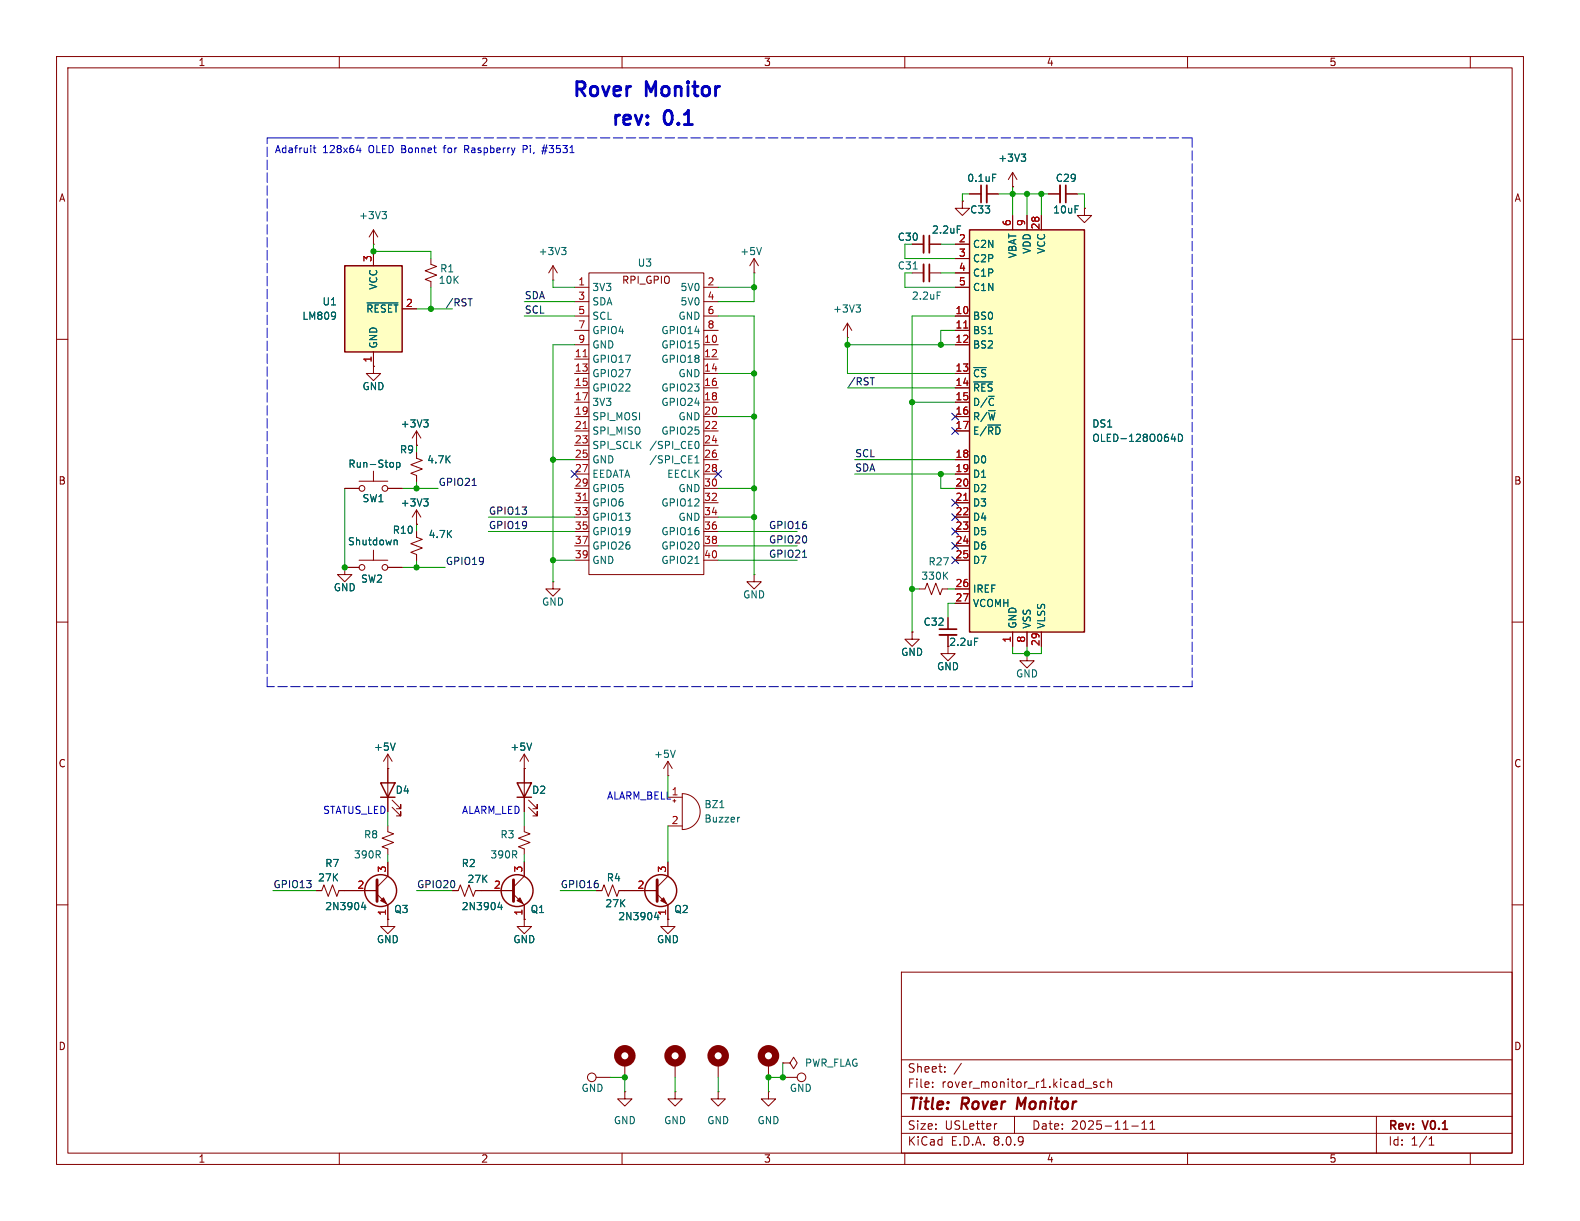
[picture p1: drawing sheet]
<svg xmlns="http://www.w3.org/2000/svg" width="279mm" height="216mm" viewBox="0 0 279 216" stroke-linecap="round" stroke-linejoin="round" font-family="sans-serif">
<g fill="none" stroke="#840000" stroke-width=".18">
<path d="M10 10h259.4v195.9h-259.4zM12 12h255.4v191.9h-255.4zM60 10v2M110 10v2M160 10v2M210 10v2M260 10v2M171.4 34.3h2.1M174.5 34.3h2M149.9 59.7h.1M149.9 57.2l-.8 1.2M149.9 57.2v2.5"/>
<path d="M149.9 57.2l.7 1.2M10 60h2M267.4 60h2M10 110h2M181.6 115.6v1.2h1.3l-1.3 1.3-1.3-1.3h1.3M181.6 115.6h.1M267.4 110h2M92.7 135.9h.1M92.7 133.4l-.8 1.2M92.7 133.4v2.5M92.7 133.4l.8 1.2M10 160h2"/>
<path d="M159.4 171.9h108v32h-108zM267.4 160h2M159.4 197.4h108M159.4 193.4h108M159.4 187.4h108M164.9 192.1v.2M164.9 191.4v.1M167.1 189.4v.2M167.1 188.7v.1M170 188l-1.3 1.9M176.3 198.7l-.3 .1M179.4 197.4v3"/>
<path d="M191.9 192.4h1.2M193.9 191.4l-.3-.1-.2 .2v.2l.5 .2v.3h-.5M195.3 191.4l-.4-.1-.3 .3v.4l.1 .2h.6M195.9 191.4l.2-.1 .4 .1 .1 .9M195.9 190.8v1.5M200.1 199.1h1.2M201.9 199.7h.9M201.9 198.6l.5-.4v1.5M203.4 199.7h.8M203.4 198.6l.4-.4v1.5M243.4 197.4v6.5M60 203.9v2"/>
<path d="M110 203.9v2M159.4 200.4h108M160 203.9v2M210 203.9v2M252.7 202.5h.9M252.7 201.4l.4-.4v1.5M260 203.9v2"/>
</g>
<path d="M180 194.1l-.2 2" fill="none" stroke="#840000" stroke-width=".4"/>
<path d="M175.5 30.8h.6M151.4 53.9h.8l-.5 .5M151.9 54.4l.3 .2v.3l-.3 .3M94 131.4l-.4 1.3" fill="none" stroke="#006464" stroke-width=".18"/>
<path d="M174.5 32.8v3" fill="none" stroke="#840000" stroke-width=".33"/>
<path d="M173.5 32.8v3" fill="none" stroke="#840000" stroke-width=".3"/>
<path d="M171.4 40.6h20.4v71.2h-20.4z" fill="#ffffc2"/>
<path d="M171.4 40.6h20.4v71.2h-20.4z" fill="none" stroke="#840000" stroke-width=".25"/>
<g fill="none" stroke="#840000" stroke-width=".18">
<path d="M179.1 38.1v2.5M181.6 38.1v2.5M184.1 38.1v2.5M133.3 48.3h.1M133.3 45.7l-.7 1.3M133.3 45.7v2.6M133.3 45.7l.8 1.3M168.9 55.9h2.5M168.9 58.4h2.5M168.9 43.2h2.5M168.9 45.7h2.5M168.9 48.3h2.5"/>
<path d="M168.9 50.8h2.5M168.9 61h2.5M168.9 66h2.5M168.9 68.6h2.5M168.9 71.1h2.5M168.9 73.7h2.5M168.9 76.2h2.5M168.9 81.3h2.5M168.9 83.8h2.5M168.9 86.4h2.5M168.9 88.9h2.5M168.9 91.4h2.5"/>
<path d="M168.9 94h2.5M168.9 96.5h2.5M168.9 99.1h2.5M61 100.3v1.3h1.2l-1.2 1.3-1.3-1.3h1.3M61 100.3h.1M168.9 104.1h2.5M168.9 106.7h2.5M179.1 111.8v2.5M181.6 111.8v2.5M184.1 111.8v2.5"/>
</g>
<path d="M170.4 58h.7M170.4 88.5h.7" fill="none" stroke="#a90000" stroke-width=".18"/>
<path d="M134.7 43.8l-.5 1.2M172.2 67.5h3.4M207.1 77.6h.8M207.7 77.2v.8M208.4 76.8a.64 .64 0 0 1 .7 .6 .64 .64 0 0 1-.7 .6z" fill="none" stroke="#006464" stroke-width=".18"/>
<path d="M104.1 48.3h20.4v53.3h-20.4z" fill="#fff"/>
<g fill="none" stroke="#840000" stroke-width=".18">
<path d="M170.2 35.6v1.2h1.2l-1.2 1.3-1.3-1.3h1.3M170.2 35.6h.1M185.4 34.3h2.1M188.5 34.3h2M66 43.2h.1M66 40.6v2.6M66 40.6l-.7 1.3M66 40.6l.8 1.3M101.6 50.8h2.5M101.6 53.3h2.5M101.6 55.9h2.5M101.6 58.4h2.5"/>
<path d="M104.1 48.3h20.4v53.3h-20.4zM124.5 50.8h2.5M124.5 53.3h2.5M124.5 55.9h2.5M124.5 58.4h2.5M161.3 48.3h2M164.3 48.3h2.1M101.6 61h2.5M101.6 63.5h2.5M101.6 66h2.5M101.6 68.6h2.5M101.6 71.1h2.5"/>
<path d="M101.6 73.7h2.5M101.6 76.2h2.5M101.6 78.7h2.5M124.5 61h2.5M124.5 63.5h2.5M124.5 66h2.5M124.5 68.6h2.5M124.5 71.1h2.5M124.5 73.7h2.5M124.5 76.2h2.5M124.5 78.7h2.5M63.5 99.1h5.1"/>
<path d="M66 97.3v1.8M73.7 92.7h.1M73.7 94v1l1 .4-2.1 .7 2.1 .8-2.1 .8 1.1 .3v1.1M73.7 90.2l-.8 1.2M73.7 90.2v2.5M73.7 90.2l.7 1.2M101.6 81.3h2.5M101.6 83.8h2.5M101.6 86.4h2.5M101.6 88.9h2.5M101.6 91.4h2.5M101.6 94h2.5"/>
<path d="M101.6 96.5h2.5M101.6 99.1h2.5M124.5 81.3h2.5M124.5 83.8h2.5M124.5 86.4h2.5M124.5 88.9h2.5M124.5 91.4h2.5M124.5 94h2.5M124.5 96.5h2.5M124.5 99.1h2.5M61 100.3h2.5M68.6 100.3h2.5"/>
<path d="M97.8 102.9v1.2h1.3l-1.3 1.3-1.3-1.3h1.3M97.8 102.9h.1M68.6 135.9h.1M68.6 133.4v10.1M68.6 133.4l-.8 1.2M68.6 133.4l.7 1.2M92.7 135.9v7.6M69.3 142.7l1.6 1.6v-.8v.8h-.8M69.3 141.5l1.6 1.5v-.8v.8h-.8M93.5 142.7l1.5 1.6v-.8v.8h-.8M93.5 141.5l1.5 1.5v-.8v.8h-.8"/>
<circle cx="64" cy="100.3" r=".51"/>
<circle cx="68.1" cy="100.3" r=".51"/>
</g>
<path d="M103.1 63.1h.7M103.1 75.8h.7M103.1 88.5h.7" fill="none" stroke="#a90000" stroke-width=".18"/>
<path d="M67.6 37.4h.7l-.4 .5M68.1 37.9l.2 .2v.3l-.2 .3M161.5 47.6h.7M165.7 51.6h.6M123 78.2l.2-.2a.68 .68 0 0 1 .4 .7 .68 .68 0 0 1-.4 .6l-.2-.1M69.8 95.6h.4v.7M74.9 88.2h.8l-.4 .5M75.5 88.7l.2 .2v.3l-.2 .3M122.9 81.9h.7M122.9 81l.3-.4v1.3M122.9 99.6h.7M69.9 131.4l-.4 1.3" fill="none" stroke="#006464" stroke-width=".18"/>
<path d="M67.3 138.4h2.5l-1.2 2.6zM91.4 138.4h2.6l-1.3 2.6zM67.3 141h2.5M91.4 141h2.6" fill="none" stroke="#840000" stroke-width=".25"/>
<path d="M187.5 32.8v3M163.3 46.7v3.1" fill="none" stroke="#840000" stroke-width=".33"/>
<path d="M188.5 32.8v3M164.3 46.7v3.1" fill="none" stroke="#840000" stroke-width=".3"/>
<path d="M61 47h10.1v15.2h-10.1z" fill="#ffffc2"/>
<g fill="none" stroke="#840000" stroke-width=".25">
<path d="M61 47h10.1v15.2h-10.1z"/>
<circle cx="67.3" cy="157.5" r="2.82"/>
<circle cx="91.4" cy="157.5" r="2.82"/>
<circle cx="116.8" cy="157.5" r="2.82"/>
</g>
<g fill="none" stroke="#840000" stroke-width=".18">
<path d="M170.2 35.6h.1M171.4 34.3h2.1M174.5 34.3h2M179.1 33h.1M179.1 30.5l-.8 1.3M179.1 30.5v2.5M179.1 38.1v2.5M179.1 30.5l.7 1.3M181.6 38.1v2.5M184.1 38.1v2.5M185.4 34.3h2.1M188.5 34.3h2"/>
<path d="M191.8 36.8v1.3h1.2l-1.2 1.3-1.3-1.3h1.3M191.8 36.8h.1M66 44.5v2.5M71.1 54.6h2.6M76.2 45.7v1l1 .4-2 .8 2 .7-2 .8 1 .4v1M97.8 49.5h.1M97.8 47l-.8 1.3M97.8 47v2.5M97.8 47l.8 1.3M161.3 43.2h2M164.3 43.2h2.1M168.9 43.2h2.5"/>
<path d="M168.9 55.9h2.5M168.9 58.4h2.5M168.9 45.7h2.5M168.9 48.3h2.5M168.9 50.8h2.5M66 64.8v1.2h1.3l-1.3 1.3-1.2-1.3h1.2M66 64.8h.1M66 62.2v2.6M73.7 78.7h.1M73.7 76.2v2.5M73.7 76.2l-.8 1.3M73.7 76.2l.7 1.3"/>
<path d="M168.9 61h2.5M168.9 66h2.5M168.9 68.6h2.5M168.9 71.1h2.5M168.9 73.7h2.5M168.9 76.2h2.5M61 86.4h2.5M63.5 85.1h5.1M66 83.3v1.8M68.6 86.4h2.5M73.7 80v1l1 .4-2.1 .8 2.1 .7-2.1 .8 1.1 .4v1M73.7 92.7h.1"/>
<path d="M73.7 94v1M73.7 98v1.1M168.9 86.4h2.5M168.9 81.3h2.5M168.9 83.8h2.5M168.9 88.9h2.5M168.9 91.4h2.5M168.9 94h2.5M168.9 96.5h2.5M168.9 99.1h2.5M61 100.3h.1M61 100.3h2.5"/>
<path d="M68.6 100.3h2.5M133.3 101.6v1.3h1.3l-1.3 1.2-1.2-1.2h1.2M133.3 101.6h.1M161.3 111.8v1.2h1.3l-1.3 1.3-1.3-1.3h1.3M161.3 111.8h.1M162.6 104.1h1l.4-1 .7 2.1 .8-2.1 .7 2.1 .4-1.1h1M167.6 112.3v3.3h1.3l-1.3 1.2-1.2-1.2h1.2M167.6 109.2v2.1M168.9 104.1h2.5M168.9 106.7h2.5M179.1 111.8v2.5M181.6 111.8v2.5"/>
<path d="M184.1 111.8v2.5M68.6 135.9h.1M68.6 135.9v2.5M92.7 135.9h.1M92.7 135.9v2.5M118.1 137.2h.1M118.1 134.6l-.8 1.3M118.1 134.6v2.6M118.1 134.6l.8 1.3M55.9 157.5h1l.4-1 .7 2 .8-2 .8 2 .3-1h6.8M66.7 158.1l1.9 1.9v2.6M68.6 146.1v1l1 .3-2 .8 2 .8-2 .7 1 .4v1"/>
<path d="M68.6 141v2.5M68.6 152.4v2.5l-1.9 1.9M80 157.5h1l.4-1 .8 2 .7-2 .8 2 .4-1h6.7M90.8 158.1l1.9 1.9v2.6M92.7 146.1v1l1 .3-2 .8 2 .8-2 .7 1 .4v1M92.7 141v2.5M92.7 152.4v2.5l-1.9 1.9M105.4 157.5h1l.4-1 .8 2 .7-2 .8 2 .4-1h6.7M116.2 158.1l1.9 1.9v2.6M118.1 141h2.5M118.1 146.1h2.5M118.1 152.4v2.5l-1.9 1.9"/>
<path d="M119 141.6h.5M119.3 141.4v.5M120.6 140.3a3.2 3.2 0 0 1 3.2 3.2 3.2 3.2 0 0 1-3.2 3.2zM68.6 162.6v1.2h1.2l-1.2 1.3-1.3-1.3h1.3M68.6 162.6h.1M92.7 162.6v1.2h1.3l-1.3 1.3-1.3-1.3h1.3M92.7 162.6h.1M118.1 162.6v1.2h1.3l-1.3 1.3-1.3-1.3h1.3M118.1 162.6h.1M105.4 190.5h2.5M110.5 193v1.3h1.3l-1.3 1.3-1.3-1.3h1.3M110.5 193h.1"/>
<path d="M110.5 188v2.5M119.4 193v1.3h1.2l-1.2 1.3-1.3-1.3h1.3M119.4 193h.1M119.4 188v2.5M127 193v1.3h1.3l-1.3 1.3-1.3-1.3h1.3M127 193h.1M127 188v2.5M135.9 193v1.3h1.3l-1.3 1.3-1.3-1.3h1.3M135.9 193h.1M135.9 188v2.5M138.4 188h1.3l.6-1.1 .7 1.1-.7 1-.6-1M138.4 188h.1"/>
<path d="M138.4 190.5h2.6"/>
<circle cx="64" cy="86.4" r=".51"/>
<circle cx="68.1" cy="86.4" r=".51"/>
<circle cx="104.6" cy="190.5" r=".76"/>
<circle cx="141.7" cy="190.5" r=".76"/>
</g>
<g fill="none" stroke="#006464" stroke-width=".18">
<path d="M169.3 39.9h.6M175.5 30.8h.6M180.6 27.2h.8l-.5 .5M181.1 27.7l.3 .3v.3l-.3 .2M59.3 55.3v.9M59.3 55.7v.2M64.9 53.6h5.5M99.3 43.8h.8l-.4 .4M99.8 44.2l.3 .3v.3l-.3 .2M74.9 74.2h.8l-.4 .5M75.5 74.7l.2 .3v.3l-.2 .2M172.2 67.5h3.4"/>
<path d="M207.1 77.6h.8M207.7 77.2v.8M208.4 76.8a.64 .64 0 0 1 .7 .6 .64 .64 0 0 1-.7 .6zM69.5 81.8l.1 .2-.1 .6M69.8 95.6h.4v.7M70.1 81.8v1.2M70.1 81.8h.4l.2 .2-.1 .6h-.5M74.9 88.2h.8l-.4 .5M75.5 88.7l.2 .2v.3l-.2 .3M167 101.7l.6 .7M167.6 101.2l-.7 .7M172.3 112.8h.6"/>
<path d="M69.9 131.4l-.4 1.3M94 131.4l-.4 1.3M119.4 132.7l-.4 1.2M64.2 159.5l-.3 .9h.8M88.4 159.5l-.3 .9h.7M127.3 142.8h.7M130.8 144.5l-.2 .1M64.5 160v.9M88.7 160v.9M116 161.3l-.3 .9h.8M116.3 161.8v.8"/>
</g>
<g fill="none" stroke="#840000" stroke-width="1.3">
<circle cx="110.5" cy="186.7" r="1.27"/>
<circle cx="119.4" cy="186.7" r="1.27"/>
<circle cx="127" cy="186.7" r="1.27"/>
<circle cx="135.9" cy="186.7" r="1.27"/>
</g>
<path d="M163.3 41.7v3M166.1 112.3h3.1" fill="none" stroke="#840000" stroke-width=".33"/>
<path d="M164.3 41.7v3M166.1 111.3h3.1" fill="none" stroke="#840000" stroke-width=".3"/>
<path d="M66.7 155.6v3.8M90.8 155.6v3.8M116.2 155.6v3.8" fill="none" stroke="#840000" stroke-width=".51"/>
<g fill="#840000" stroke="#840000" stroke-width=".18">
<path d="M67.3 159.3l.5-.5 .5 1z"/>
<path d="M116.8 159.3l.5-.5 .6 1z"/>
<path d="M91.4 159.3l.5-.5 .6 1z"/>
</g>
<path d="M82.8 52.8h.7M153.9 66.8h.7M83.5 85.8h.7M141.9 98.5h.7" fill="none" stroke="#0f0f0f" stroke-width=".18"/>
<g fill="none" stroke="#0000c2" stroke-width=".18">
<path d="M47.2 24.4h11M55.4 26.2h.5M55.6 25.7v1.1l.3 .2M63.1 26.6h.7M63.7 26.2v.8M82.2 26.4h.5M82.7 25.7h-.5v1.3M92.5 26.4h.5M93 25.7h-.5v1.3M95.8 26.7h.9M95.9 26.2h.9M96.3 25.6l-.4 1.6"/>
<path d="M96.7 25.6l-.4 1.6"/>
</g>
<path d="M58.2 24.4h152.6M210.8 24.4v97M47.2 121.4v-97M210.8 121.4h-163.6" fill="none" stroke="#0000c2" stroke-width=".18" stroke-dasharray="1.7 .6"/>
<g fill="none" stroke="#009600" stroke-width=".18">
<path d="M171.4 34.3h-1.2v1.3M176.5 34.3h8.9M179.1 33v5.1M181.6 34.3v3.8M184.1 34.3v3.8M190.5 34.3h1.3v2.5M66 43.2v1.3h10.2v1.2M73.7 54.6h6.3M76.2 50.8v3.8M92.7 55.9h8.9M92.7 53.3h8.9M97.8 49.5v1.3h3.8"/>
<path d="M127 50.8h6.3M127 55.9h6.3v45.7M133.3 48.3v5h-6.3M149.9 59.7v6.3h19M160 48.3v2.5h8.9M160 43.2v2.5h8.9M166.4 43.2h2.5M166.4 48.3h2.5M168.9 58.4h-2.5v2.6M168.9 55.9h-7.6v55.9M73.7 78.7v1.3M101.6 61h-3.8v41.9"/>
<path d="M127 66h6.3M127 73.7h6.3M149.9 61h19M149.9 68.6h19M161.3 71.1h7.6M61 86.4v13.9M71.1 86.4h6.4M73.7 85.1v1.3M73.7 92.7v1.3M73.7 99.1v1.2M86.4 91.4h15.2M86.4 94h15.2"/>
<path d="M97.8 99.1h3.8M97.8 81.3h3.8M127 99.1h14M127 86.4h6.3M127 91.4h6.3M127 94h14M127 96.5h14M151.1 81.3h17.8M151.1 83.8h17.8M166.4 83.8v2.6h2.5M71.1 100.3h7.6M161.3 104.1h1.3"/>
<path d="M167.6 104.1h1.3M168.9 106.7h-1.3v2.5M179.1 114.3v1.3h5v-1.3M181.6 114.3v1.3M118.1 137.2v3.8M48.3 157.5h7.6M68.6 143.5v2.6M68.6 151.1v1.3M73.7 157.5h6.3M92.7 143.5v2.6M92.7 151.1v1.3M99.1 157.5h6.3"/>
<path d="M118.1 146.1v6.3M107.9 190.5h2.6v2.5M119.4 190.5v2.5M127 190.5v2.5M138.4 188v2.5h-2.5v2.5"/>
</g>
<g fill="none" stroke="#000084" stroke-width=".18">
<path d="M168.3 75.6l1.2 1.2M168.3 73.1l1.2 1.2M169.5 75.6l-1.2 1.2M169.5 73.1l-1.2 1.2M101 83.2l1.2 1.2M102.2 83.2l-1.2 1.2M126.4 83.2l1.2 1.2M127.6 83.2l-1.2 1.2M168.3 95.9l1.2 1.2M168.3 98.5l1.2 1.2M168.3 90.8l1.2 1.2M168.3 93.4l1.2 1.2"/>
<path d="M168.3 88.3l1.2 1.2M169.5 95.9l-1.2 1.2M169.5 98.5l-1.2 1.2M169.5 90.8l-1.2 1.2M169.5 93.4l-1.2 1.2M169.5 88.3l-1.2 1.2"/>
</g>
<path d="M170.4 58h.7M170.4 88.5h.7" fill="none" stroke="#a90000" stroke-width=".18"/>
<g fill="#009600" stroke="#009600" stroke-width=".18">
<circle cx="181.6" cy="115.6" r=".46"/>
<circle cx="161.3" cy="104.1" r=".46"/>
<circle cx="133.3" cy="66" r=".46"/>
<circle cx="133.3" cy="73.7" r=".46"/>
<circle cx="133.3" cy="86.4" r=".46"/>
<circle cx="133.3" cy="91.4" r=".46"/>
<circle cx="138.4" cy="190.5" r=".46"/>
<circle cx="166.4" cy="83.8" r=".46"/>
<circle cx="161.3" cy="71.1" r=".46"/>
<circle cx="73.7" cy="86.4" r=".46"/>
<circle cx="97.8" cy="81.3" r=".46"/>
<circle cx="97.8" cy="99.1" r=".46"/>
<circle cx="66" cy="44.5" r=".46"/>
<circle cx="76.2" cy="54.6" r=".46"/>
<circle cx="61" cy="100.3" r=".46"/>
<circle cx="181.6" cy="34.3" r=".46"/>
<circle cx="184.1" cy="34.3" r=".46"/>
<circle cx="166.4" cy="61" r=".46"/>
<circle cx="179.1" cy="34.3" r=".46"/>
<circle cx="73.7" cy="100.3" r=".46"/>
<circle cx="149.9" cy="61" r=".46"/>
<circle cx="133.3" cy="50.8" r=".46"/>
<circle cx="110.5" cy="190.5" r=".46"/>
<circle cx="135.9" cy="190.5" r=".46"/>
</g>
<g font-size="3.5" fill="#0000c2">
<text x="101.1" y="17.3">Rover</text>
<text x="114.4" y="17.3">Monitor</text>
<text x="107.9" y="22.4">rev:</text>
<text x="117.6" y="22.4">0.1</text>
</g>
<g font-size="2.8" fill="#840000">
<text x="160.4" y="196.8">Title:</text>
<text x="170.1" y="196.8">Rover</text>
<text x="180.7" y="196.8">Monitor</text>
</g>
<g font-size="2.1" fill="#840000">
<text x="160.4" y="189.9">Sheet:</text>
<text x="160.4" y="192.6">File:</text>
<text x="166.5" y="192.6">rover_monitor_r1.kicad_sch</text>
<text x="160.4" y="202.8">KiCad</text>
<text x="160.4" y="200">Size:</text>
<text x="167.1" y="200">USLetter</text>
<text x="168.1" y="202.8">E.D.A.</text>
<text x="175.7" y="202.8">8.0.9</text>
<text x="182.4" y="200">Date:</text>
<text x="189.4" y="200">2025-11-11</text>
<text x="245.4" y="200.2">Rev:</text>
<text x="245.4" y="202.8">Id:</text>
<text x="249.5" y="202.8">1/1</text>
<text x="251.8" y="200.2">V0.1</text>
</g>
<g font-size="1.8" fill="#840000">
<text x="35" y="11.9">1</text>
<text x="85" y="11.9">2</text>
<text x="135" y="11.9">3</text>
<text x="185" y="11.9">4</text>
<text x="235" y="11.9">5</text>
<text x="10.3" y="35.9">A</text>
<text x="267.7" y="35.9">A</text>
<text x="109.9" y="50.4">RPI_GPIO</text>
<text x="10.3" y="85.9">B</text>
<text x="267.7" y="85.9">B</text>
<text x="167.8" y="114.4">2.2uF</text>
<text x="10.3" y="135.9">C</text>
<text x="267.7" y="135.9">C</text>
<text x="10.3" y="185.9">D</text>
<text x="267.7" y="185.9">D</text>
<text x="35" y="205.8">1</text>
<text x="85" y="205.8">2</text>
<text x="135" y="205.8">3</text>
<text x="185" y="205.8">4</text>
<text x="235" y="205.8">5</text>
</g>
<g font-size="1.8" fill="#0000c2">
<text x="48.5" y="27.3">Adafruit</text>
<text x="57.1" y="27.3">128x64</text>
<text x="65.3" y="27.3">OLED Bonnet</text>
<text x="78.9" y="27.3">for</text>
<text x="82.8" y="27.3">Raspberry</text>
<text x="93.3" y="27.3">Pi,</text>
<text x="97" y="27.3">#3531</text>
<text x="107.2" y="141.6">ALARM_BELL</text>
<text x="57" y="144.1">STATUS_LED</text>
<text x="81.6" y="144.1">ALARM_LED</text>
</g>
<g font-size="1.8" fill="#006464">
<text x="176.4" y="28.8">+3V3</text>
<text x="171" y="32.4">0.1uF</text>
<text x="186.6" y="32.4">C29</text>
<text x="63.4" y="39">+3V3</text>
<text x="164.7" y="41.5">2.2uF</text>
<text x="171.5" y="37.9">C33</text>
<text x="186.1" y="37.9">10uF</text>
<text x="95.1" y="45.3">+3V3</text>
<text x="112.7" y="47.3">U3</text>
<text x="130.8" y="45.3">+5V</text>
<text x="158.7" y="42.8">C30</text>
<text x="172" y="44">C2N</text>
<text x="172" y="46.6">C2P</text>
<text x="179.9" y="45.8" transform="rotate(-90 179.9 45.8)">VBAT</text>
<text x="182.5" y="45" transform="rotate(-90 182.5 45)">VDD</text>
<text x="185" y="45" transform="rotate(-90 185 45)">VCC</text>
<text x="66.9" y="51.3" transform="rotate(-90 66.9 51.3)">VCC</text>
<text x="77.5" y="50.4">10K</text>
<text x="77.7" y="48.4">R1</text>
<text x="104.6" y="51.7">3V3</text>
<text x="120.2" y="51.7">5V0</text>
<text x="161.1" y="53.2">2.2uF</text>
<text x="172" y="49.1">C1P</text>
<text x="172" y="51.7">C1N</text>
<text x="53.4" y="56.7">LM809</text>
<text x="56.9" y="54.2">U1</text>
<text x="64.7" y="55.5">~{RESET}</text>
<text x="104.6" y="54.2">SDA</text>
<text x="104.6" y="56.7">SCL</text>
<text x="104.6" y="59.3">GPIO4</text>
<text x="116.9" y="59.3">GPIO14</text>
<text x="119.9" y="56.7">GND</text>
<text x="120.2" y="54.2">5V0</text>
<text x="147.2" y="55.5">+3V3</text>
<text x="172" y="56.7">BS0</text>
<text x="172" y="59.3">BS1</text>
<text x="66.9" y="61.7" transform="rotate(-90 66.9 61.7)">GND</text>
<text x="104.6" y="64.4">GPIO17</text>
<text x="104.6" y="61.8">GND</text>
<text x="116.9" y="61.8">GPIO15</text>
<text x="116.9" y="64.4">GPIO18</text>
<text x="172" y="61.8">BS2</text>
<text x="64" y="69.2">GND</text>
<text x="104.6" y="66.9">GPIO27</text>
<text x="104.6" y="69.4">GPIO22</text>
<text x="104.6" y="72">3V3</text>
<text x="116.9" y="69.4">GPIO23</text>
<text x="116.9" y="72">GPIO24</text>
<text x="119.9" y="66.9">GND</text>
<text x="172" y="66.9">~{CS}</text>
<text x="172" y="69.4">~{RES}</text>
<text x="172" y="72">D/~{C}</text>
<text x="70.8" y="75.8">+3V3</text>
<text x="104.6" y="74.5">SPI_MOSI</text>
<text x="104.6" y="77.1">SPI_MISO</text>
<text x="116.9" y="77.1">GPIO25</text>
<text x="119.9" y="74.5">GND</text>
<text x="172" y="74.5">R/~{W}</text>
<text x="172" y="77.1">E/~{RD}</text>
<text x="193" y="75.8">DS1</text>
<text x="61.5" y="82.9">Run-Stop</text>
<text x="70.6" y="80.4">R9</text>
<text x="75.4" y="82.1">4.7K</text>
<text x="104.6" y="79.6">SPI_SCLK</text>
<text x="104.6" y="82.1">GND</text>
<text x="114.7" y="79.6">/SPI_CE0</text>
<text x="114.7" y="82.1">/SPI_CE1</text>
<text x="172" y="82.1">D0</text>
<text x="193" y="78.3">OLED-128O064D</text>
<text x="64" y="89">SW1</text>
<text x="70.8" y="89.8">+3V3</text>
<text x="104.6" y="84.7">EEDATA</text>
<text x="104.6" y="87.2">GPIO5</text>
<text x="104.6" y="89.8">GPIO6</text>
<text x="116.9" y="89.8">GPIO12</text>
<text x="117.9" y="84.7">EECLK</text>
<text x="119.9" y="87.2">GND</text>
<text x="172" y="84.7">D1</text>
<text x="172" y="87.2">D2</text>
<text x="172" y="89.8">D3</text>
<text x="69.4" y="94.6">R10</text>
<text x="75.7" y="95.4">4.7K</text>
<text x="104.6" y="92.3">GPIO13</text>
<text x="104.6" y="94.8">GPIO19</text>
<text x="116.9" y="94.8">GPIO16</text>
<text x="119.9" y="92.3">GND</text>
<text x="172" y="92.3">D4</text>
<text x="172" y="94.8">D5</text>
<text x="61.4" y="96.6">Shutdown</text>
<text x="104.6" y="97.4">GPIO26</text>
<text x="104.6" y="99.9">GND</text>
<text x="116.9" y="97.4">GPIO20</text>
<text x="116.9" y="99.9">GPIO21</text>
<text x="164.1" y="100.2">R27</text>
<text x="172" y="97.4">D6</text>
<text x="172" y="99.9">D7</text>
<text x="58.9" y="104.7">GND</text>
<text x="63.7" y="103.2">SW2</text>
<text x="95.8" y="107.3">GND</text>
<text x="131.3" y="106">GND</text>
<text x="162.8" y="102.7">330K</text>
<text x="172" y="105">IREF</text>
<text x="172" y="107.5">VCOMH</text>
<text x="163.2" y="110.8">C32</text>
<text x="179.9" y="111.3" transform="rotate(-90 179.9 111.3)">GND</text>
<text x="182.5" y="111.3" transform="rotate(-90 182.5 111.3)">VSS</text>
<text x="185" y="111.3" transform="rotate(-90 185 111.3)">VLSS</text>
<text x="159.3" y="116.2">GND</text>
<text x="165.6" y="118.7">GND</text>
<text x="179.6" y="120">GND</text>
<text x="66" y="132.9">+5V</text>
<text x="90.2" y="132.9">+5V</text>
<text x="115.6" y="134.2">+5V</text>
<text x="69.9" y="140.6">D4</text>
<text x="94" y="140.6">D2</text>
<text x="124.5" y="143.1">BZ1</text>
<text x="64.3" y="148.4">R8</text>
<text x="88.4" y="148.4">R3</text>
<text x="124.5" y="145.6">Buzzer</text>
<text x="57.4" y="153.5">R7</text>
<text x="62.5" y="152">390R</text>
<text x="81.5" y="153.5">R2</text>
<text x="86.6" y="152">390R</text>
<text x="56.1" y="156.1">27K</text>
<text x="57.4" y="161.1">2N3904</text>
<text x="69.6" y="161.6">Q3</text>
<text x="81.5" y="161.1">2N3904</text>
<text x="82.6" y="156.3">27K</text>
<text x="93.7" y="161.6">Q1</text>
<text x="106.9" y="160.6">27K</text>
<text x="107.2" y="156.1">R4</text>
<text x="119.1" y="161.6">Q2</text>
<text x="66.5" y="167">GND</text>
<text x="90.7" y="167">GND</text>
<text x="109.2" y="162.9">2N3904</text>
<text x="116.1" y="167">GND</text>
<text x="142.2" y="188.8">PWR_FLAG</text>
<text x="102.7" y="193.3">GND</text>
<text x="139.6" y="193.3">GND</text>
<text x="108.5" y="199">GND</text>
<text x="117.3" y="199">GND</text>
<text x="125" y="199">GND</text>
<text x="133.9" y="199">GND</text>
</g>
<g font-size="1.8" fill="#a90000">
<text x="178.8" y="40.1" transform="rotate(-90 178.8 40.1)">6</text>
<text x="181.4" y="40.1" transform="rotate(-90 181.4 40.1)">9</text>
<text x="183.9" y="40.7" transform="rotate(-90 183.9 40.7)">28</text>
<text x="65.8" y="46.4" transform="rotate(-90 65.8 46.4)">3</text>
<text x="169.5" y="42.9">2</text>
<text x="169.5" y="45.5">3</text>
<text x="102.2" y="50.5">1</text>
<text x="102.2" y="53.1">3</text>
<text x="125" y="50.5">2</text>
<text x="125" y="53.1">4</text>
<text x="169.5" y="48">4</text>
<text x="169.5" y="50.5">5</text>
<text x="71.7" y="54.4">2</text>
<text x="102.2" y="55.6">5</text>
<text x="102.2" y="58.2">7</text>
<text x="125" y="55.6">6</text>
<text x="125" y="58.2">8</text>
<text x="168.9" y="55.6">10</text>
<text x="168.9" y="58.2">11</text>
<text x="65.8" y="64.2" transform="rotate(-90 65.8 64.2)">1</text>
<text x="101.6" y="63.2">11</text>
<text x="101.6" y="65.8">13</text>
<text x="102.2" y="60.7">9</text>
<text x="124.4" y="60.7">10</text>
<text x="124.4" y="63.2">12</text>
<text x="124.4" y="65.8">14</text>
<text x="168.9" y="60.7">12</text>
<text x="168.9" y="65.8">13</text>
<text x="101.6" y="68.3">15</text>
<text x="101.6" y="70.9">17</text>
<text x="124.4" y="68.3">16</text>
<text x="124.4" y="70.9">18</text>
<text x="168.9" y="68.3">14</text>
<text x="168.9" y="70.9">15</text>
<text x="101.6" y="73.4">19</text>
<text x="101.6" y="75.9">21</text>
<text x="124.4" y="73.4">20</text>
<text x="124.4" y="75.9">22</text>
<text x="168.9" y="73.4">16</text>
<text x="168.9" y="75.9">17</text>
<text x="101.6" y="78.5">23</text>
<text x="101.6" y="81">25</text>
<text x="101.6" y="83.6">27</text>
<text x="124.4" y="78.5">24</text>
<text x="124.4" y="81">26</text>
<text x="124.4" y="83.6">28</text>
<text x="168.9" y="81">18</text>
<text x="168.9" y="83.6">19</text>
<text x="101.6" y="86.1">29</text>
<text x="101.6" y="88.6">31</text>
<text x="124.4" y="86.1">30</text>
<text x="124.4" y="88.6">32</text>
<text x="168.9" y="86.1">20</text>
<text x="168.9" y="88.6">21</text>
<text x="101.6" y="91.2">33</text>
<text x="101.6" y="93.7">35</text>
<text x="124.4" y="91.2">34</text>
<text x="124.4" y="93.7">36</text>
<text x="168.9" y="91.2">22</text>
<text x="168.9" y="93.7">23</text>
<text x="101.6" y="96.3">37</text>
<text x="101.6" y="98.8">39</text>
<text x="124.4" y="96.3">38</text>
<text x="124.4" y="98.8">40</text>
<text x="168.9" y="96.3">24</text>
<text x="168.9" y="98.8">25</text>
<text x="168.9" y="103.9">26</text>
<text x="168.9" y="106.4">27</text>
<text x="178.8" y="113.7" transform="rotate(-90 178.8 113.7)">1</text>
<text x="181.4" y="113.7" transform="rotate(-90 181.4 113.7)">8</text>
<text x="183.9" y="114.3" transform="rotate(-90 183.9 114.3)">29</text>
<text x="118.7" y="140.7">1</text>
<text x="118.7" y="145.8">2</text>
<text x="68.3" y="154.4" transform="rotate(-90 68.3 154.4)">3</text>
<text x="92.5" y="154.4" transform="rotate(-90 92.5 154.4)">3</text>
<text x="117.9" y="154.4" transform="rotate(-90 117.9 154.4)">3</text>
<text x="63.1" y="157.2">2</text>
<text x="68.3" y="162" transform="rotate(-90 68.3 162)">1</text>
<text x="87.2" y="157.2">2</text>
<text x="92.5" y="162" transform="rotate(-90 92.5 162)">1</text>
<text x="112.6" y="157.2">2</text>
<text x="117.9" y="162" transform="rotate(-90 117.9 162)">1</text>
</g>
<text font-size="1.8" fill="#009600" x="158.7" y="47.9">C31</text>
<g font-size="1.8" fill="#0f0f0f">
<text x="92.7" y="53">SDA</text>
<text x="78.7" y="54.3">/RST</text>
<text x="92.7" y="55.5">SCL</text>
<text x="149.9" y="68.2">/RST</text>
<text x="151.1" y="80.9">SCL</text>
<text x="151.1" y="83.5">SDA</text>
<text x="77.5" y="86">GPIO21</text>
<text x="86.4" y="91.1">GPIO13</text>
<text x="86.4" y="93.6">GPIO19</text>
<text x="135.9" y="93.6">GPIO16</text>
<text x="78.7" y="100">GPIO19</text>
<text x="135.9" y="98.7">GPIO21</text>
<text x="135.9" y="96.2">GPIO20</text>
<text x="48.3" y="157.1">GPIO13</text>
<text x="73.7" y="157.1">GPIO20</text>
<text x="99.1" y="157.1">GPIO16</text>
</g>
</svg>
